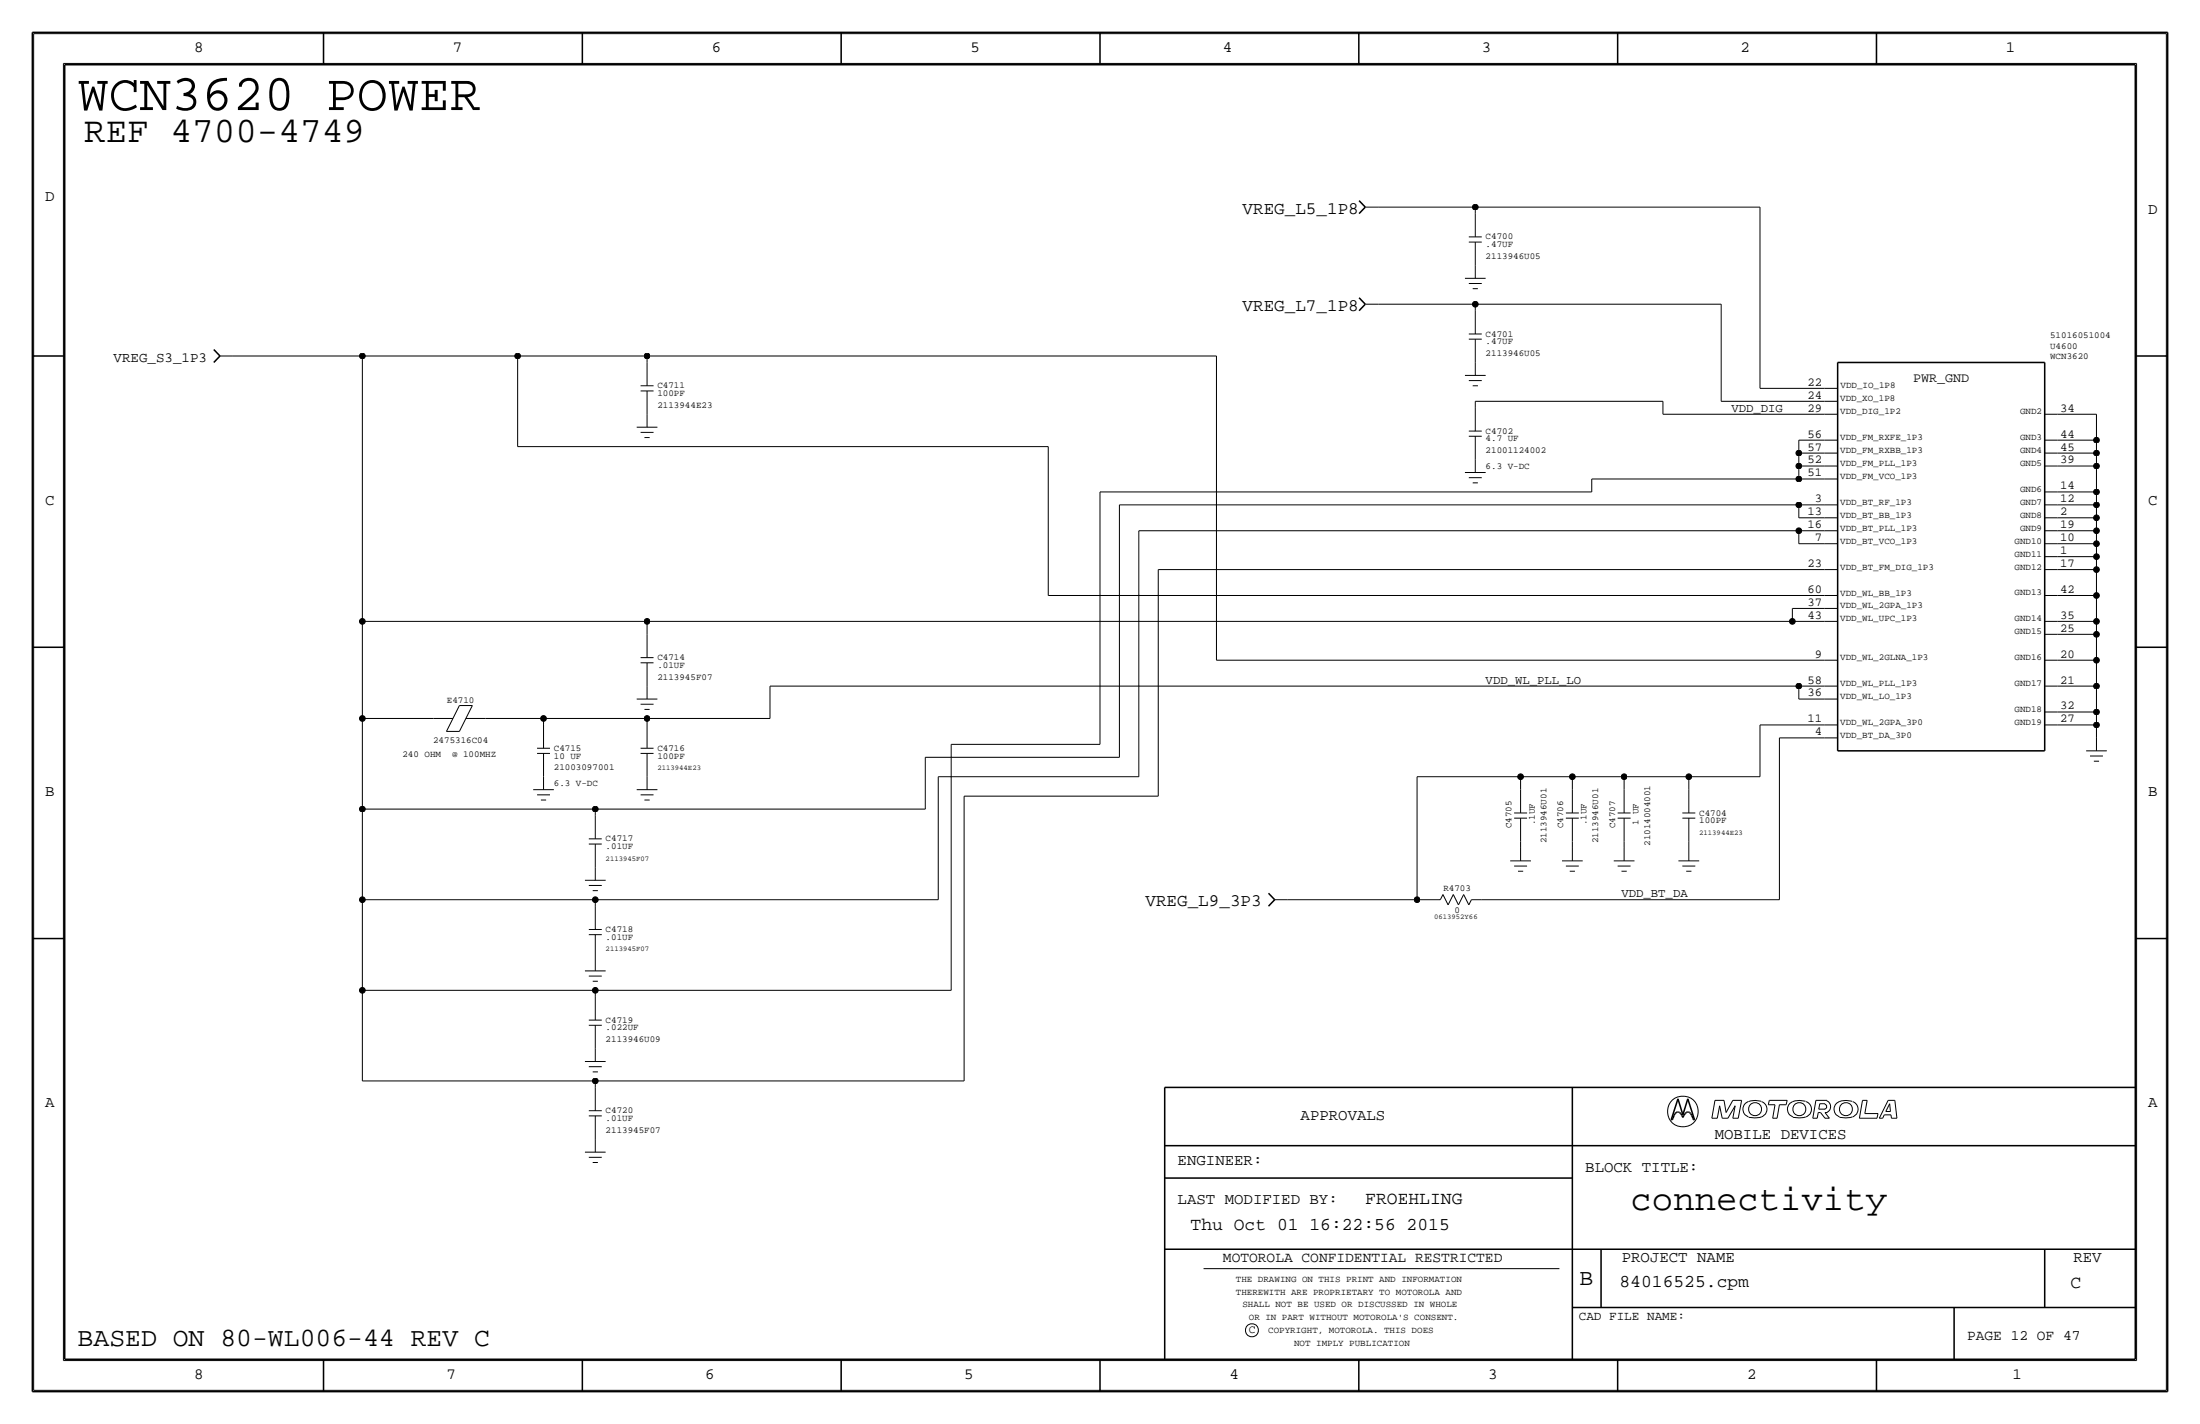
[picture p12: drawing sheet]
<svg xmlns="http://www.w3.org/2000/svg" width="432mm" height="279mm" viewBox="0 0 432 279" stroke-linecap="round" stroke-linejoin="round" font-family="sans-serif">
<g fill="none" stroke="#000" stroke-width=".2">
<path d="M6.6 6.6h418.6zM6.6 6.6v266.2zM12.4 12.4v254.6zM12.4 12.4h407zM419.4 12.4v254.6zM425.2 6.6v266.2zM268 40.6h2.5zM268 59.7h2.5zM270.5 59.7h19.1zM270.5 40.6h19.1zM287.5 54.6h4.1zM288.3 47.5h2.5z"/>
<path d="M288.3 46.5h2.5zM288.3 55.6h2.5zM289.1 56.6h1zM289.6 59.7h48.2zM289.6 59.7v1.3zM289.6 40.6v1.3zM289.6 47.5v4.6zM289.6 41.9v4.6zM289.6 52.1v2.5zM289.6 40.6h55.8zM337.8 59.7v19zM345.4 40.6v35.6z"/>
<path d="M43.2 69.8h2.5zM45.7 69.8h25.4zM71.1 69.8h30.5zM71.1 69.8v52.1zM101.6 69.8h25.4zM101.6 69.9v17.7zM125.7 76.7h2.6zM125.7 75.7h2.6zM127 69.8h111.8zM127 69.8v1.3zM127 76.7v4.6zM127 71.1v4.6z"/>
<path d="M238.8 69.9v59.6zM287.5 73.7h4.1zM288.3 66.5h2.5zM288.3 65.5h2.5zM288.3 74.7h2.5zM289.1 75.7h1zM289.6 78.7h36.8zM289.6 78.7v1.3zM289.6 66.5v4.6zM289.6 61v4.5zM289.6 71.1v2.6zM326.4 78.7v2.6z"/>
<path d="M337.8 78.7h20.3zM345.4 76.2h12.7zM358.1 76.2h2.6zM358.1 78.7h2.6zM101.6 87.6h104.1zM125 83.8h4zM125.7 84.8h2.6zM126.5 85.9h1zM127 81.3v2.5zM205.7 87.6v29.2zM215.9 96.5h96.5zM215.9 96.5v49.5z"/>
<path d="M219.7 99.1v49.5zM219.7 99.1h133.4zM287.5 92.7h4.1zM288.3 85.6h2.5zM288.3 84.6h2.5zM288.3 93.7h2.5zM289.1 94.7h1zM289.6 85.6v4.6zM289.6 80v4.6zM289.6 90.2v2.5zM312.4 94v2.5zM312.4 94h40.7z"/>
<path d="M326.4 81.3h31.7zM353.1 99.1v2.5zM353.1 99.1h5zM353.1 91.4v2.6zM353.1 88.9v2.5zM353.1 88.9h5zM353.1 86.4v2.5zM353.1 86.4h5zM353.1 94h5zM353.1 91.4h5zM358.1 86.4h2.6zM358.1 99.1h2.6z"/>
<path d="M358.1 81.3h2.6zM358.1 88.9h2.6zM358.1 91.4h2.6zM358.1 94h2.6zM401.3 96.5h2.6zM401.3 99.1h2.6zM401.3 86.4h2.6zM401.3 91.4h2.6zM401.3 81.3h2.6zM401.3 88.9h2.6zM403.9 99.1h7.6zM403.9 96.5h7.6z"/>
<path d="M403.9 91.4h7.6zM403.9 88.9h7.6zM403.9 86.4h7.6zM403.9 81.3h7.6zM411.5 99.1v2.5zM411.5 96.5v2.6zM411.5 91.4v5.1zM411.5 88.9v2.5zM411.5 86.4v2.5zM411.5 81.3v5.1zM205.7 116.8h152.4zM223.5 104.1v48.3z"/>
<path d="M223.5 104.1h129.6zM227.3 111.8v44.4zM227.3 111.8h130.8zM351.8 119.4v2.5zM351.8 119.4h6.3zM353.1 104.1v2.6zM353.1 104.1h5zM353.1 101.6h5zM353.1 106.7h5zM358.1 101.6h2.6zM358.1 104.1h2.6zM358.1 106.7h2.6z"/>
<path d="M358.1 116.8h2.6zM358.1 119.4h2.6zM358.1 111.8h2.6zM401.3 106.7h2.6zM401.3 116.8h2.6zM401.3 111.8h2.6zM401.3 109.2h2.6zM401.3 101.6h2.6zM401.3 104.1h2.6zM403.9 116.8h7.6zM403.9 111.8h7.6zM403.9 109.2h7.6z"/>
<path d="M403.9 106.7h7.6zM403.9 104.1h7.6zM403.9 101.6h7.6zM411.5 116.8v5.1zM411.5 111.8v5zM411.5 109.2v2.6zM411.5 106.7v2.5zM411.5 104.1v2.6zM411.5 101.6v2.5zM71.1 121.9h55.9zM71.1 121.9v19.1zM90.2 138.4l-2.6 5.1z"/>
<path d="M90.2 138.4h2.5zM92.7 138.4l-2.5 5.1zM125 137.2h4zM125.7 130h2.6zM125.7 129h2.6zM125.7 138.2h2.6zM126.5 139.2h1zM127 121.9h224.8zM127 121.9v2.6zM127 130v4.6zM127 124.5v4.5zM127 134.6v2.6z"/>
<path d="M151.1 134.6h202zM151.1 134.6v6.4zM238.8 129.5h119.3zM351.8 121.9h6.3zM353.1 134.6v2.6zM353.1 134.6h5zM353.1 137.2h5zM358.1 129.5h2.6zM358.1 134.6h2.6zM358.1 121.9h2.6zM358.1 137.2h2.6zM401.3 134.6h2.6z"/>
<path d="M401.3 139.7h2.6zM401.3 129.5h2.6zM401.3 121.9h2.6zM401.3 124.5h2.6zM403.9 139.7h7.6zM403.9 134.6h7.6zM403.9 129.5h7.6zM403.9 124.5h7.6zM403.9 121.9h7.6zM411.5 139.7v2.5zM411.5 134.6v5.1zM411.5 129.5v5.1z"/>
<path d="M411.5 124.5v5zM411.5 121.9v2.6zM71.1 141h14zM71.1 141v17.8zM71.1 158.8v17.7zM71.1 158.8h45.7zM85.1 141h3.8zM87.6 143.5h2.6zM91.4 141h3.8zM95.2 141h11.5zM104.6 154.9h4.1zM105.4 147.8h2.5z"/>
<path d="M105.4 146.8h2.5zM105.4 156h2.5zM106.2 157h1zM106.7 141v1.2zM106.7 147.8v4.6zM106.7 142.2v4.6zM106.7 152.4v2.5zM106.7 141h20.3zM116.8 158.8h64.8zM116.8 158.8v1.2zM125 154.9h4zM125.7 147.8h2.6z"/>
<path d="M125.7 146.8h2.6zM125.7 156h2.6zM126.5 157h1zM127 141h24.1zM127 141v1.2zM127 147.8v4.6zM127 142.2v4.6zM127 152.4v2.5zM181.6 148.6v10.2zM181.6 148.6h38.1zM184.1 152.4h39.4zM184.1 152.4v24.1z"/>
<path d="M186.7 146v48.3zM186.7 146h29.2zM189.2 156.2v55.9zM189.2 156.2h38.1zM278.1 152.4h20.4zM278.1 152.4v24.1zM297.2 159.5h2.5zM298.4 152.4h10.2zM298.4 152.4v2.5zM298.4 154.9v4.6zM307.3 159.5h2.6zM308.6 152.4h10.2z"/>
<path d="M308.6 152.4v2.5zM308.6 154.9v4.6zM317.5 159.5h2.5zM318.8 152.4h12.7zM318.8 152.4v2.5zM318.8 154.9v4.6zM330.2 159.5h2.5zM331.5 152.4v2.5zM331.5 154.9v4.6zM331.5 152.4h13.9zM345.4 142.2h12.7zM345.4 142.2v10.2z"/>
<path d="M349.2 144.8v31.7zM349.2 144.8h8.9zM358.1 144.8h2.6zM358.1 142.2h2.6zM401.3 142.2h2.6zM403.9 142.2h7.6zM409.4 147.3h4.1zM410.2 148.3h2.5zM411 149.4h1zM411.5 142.2v2.6zM411.5 144.8v2.5zM71.1 176.5v17.8z"/>
<path d="M71.1 176.5h45.7zM114.8 172.7h4.1zM115.6 173.7h2.5zM115.6 164.6h2.5zM115.6 165.6h2.5zM116.3 174.8h1zM116.8 176.5h67.4zM116.8 176.5v1.3zM116.8 170.2v2.5zM116.8 177.8v4.6zM116.8 165.6v4.6zM116.8 160v4.6z"/>
<path d="M250.2 176.5h2.5zM252.7 176.5h25.4zM278.1 176.5h2.6zM280.7 176.5h2zM283.2 175.5l-.5 1zM283.2 175.5l1 2zM285.2 175.5l-1 2zM285.2 175.5l1.1 2zM287.3 175.5l-1 2zM287.3 175.5l1 2zM288.8 176.5l-.5 1zM288.8 176.5h2z"/>
<path d="M290.8 176.5h58.5zM296.4 168.9h4.1zM297.2 169.9h2.5zM297.2 160.5h2.5zM297.9 170.9h1.1zM298.4 165.1v1.3zM298.4 166.4v2.5zM298.4 160.5v4.6zM306.6 168.9h4zM307.3 160.5h2.6zM307.3 169.9h2.6zM308.1 170.9h1z"/>
<path d="M308.6 165.1v1.3zM308.6 166.4v2.5zM308.6 160.5v4.6zM316.7 168.9h4.1zM317.5 160.5h2.5zM317.5 169.9h2.5zM318.3 170.9h1zM318.8 165.1v1.3zM318.8 166.4v2.5zM318.8 160.5v4.6zM329.4 168.9h4.1zM330.2 160.5h2.5z"/>
<path d="M330.2 169.9h2.5zM331 170.9h1zM331.5 165.1v1.3zM331.5 160.5v4.6zM331.5 166.4v2.5zM71.1 194.3v17.8zM71.1 194.3h45.7zM114.8 190.5h4.1zM115.6 182.4h2.5zM115.6 191.5h2.5zM115.6 183.4h2.5zM116.3 192.5h1z"/>
<path d="M116.8 194.3h69.9zM116.8 194.3v1.3zM116.8 183.4v4.6zM116.8 188v2.5zM116.8 195.6v4.6zM71.1 212.1h45.7zM114.8 208.3h4.1zM115.6 209.3h2.5zM115.6 200.2h2.5zM115.6 217.9h2.5zM115.6 201.2h2.5zM115.6 218.9h2.5z"/>
<path d="M116.3 210.3h1zM116.8 212.1v1.3zM116.8 205.7v2.6zM116.8 201.2v4.5zM116.8 218.9v4.6zM116.8 213.4v4.5zM116.8 212.1h72.4zM336 219.4h1.1zM336.6 215.9h1.8zM336.6 215.9l-.6 3.5zM337.5 217l-.4 2.4zM337.5 217l.5 2.4z"/>
<path d="M338 219.4h1.1zM338.4 215.9l.4 2.4zM340.1 219.4h1.1zM340.1 215.9h1.7zM340.1 215.9l-1.3 2.4zM340.6 217l-1.5 2.4zM340.6 217l-.5 2.4zM341.8 215.9l-.6 3.5zM343.1 216.2a1.6 1.6 0 0 0-1 1.5 1.6 1.6 0 0 0 1.1 1.5M345.7 216.1h-.2a4 4 0 0 0-2.3 .1M345.7 216.2a1.59 1.59 0 0 1 1.1 1.5 1.59 1.59 0 0 1-1.1 1.5l-1.4 .1-1.1-.1M347.1 216.8h1.3z"/>
<path d="M347.3 215.9l-.2 .9zM347.3 215.9h3.5zM347.9 219.4h.9zM348.4 216.8l-.5 2.6zM349.2 216.8l-.4 2.6zM349.2 216.8h1.4zM350.8 215.9l-.2 .9zM354.4 216.1a3.1 3.1 0 0 0-3.3 .7 1.62 1.62 0 0 0 .8 2.4M354.4 219.2l-1.4 .1-1.1-.1M354.5 216.2a1.59 1.59 0 0 1 1 1.5 1.59 1.59 0 0 1-1 1.5M355.8 219.4h.9zM356.4 215.9l-.6 3.5z"/>
<path d="M356.4 215.9h2.2zM356.9 218.3l-.2 1.1zM356.9 218.3h.4zM357 217.6h1.2zM357.2 216.6l-.2 1zM357.2 216.6h1zM357.3 218.3l.9 1.1zM358.1 216.7a.5 .5 0 0 1 .4 .4 .5 .5 0 0 1-.4 .5M358.2 219.4h.9zM358.2 218.3l.9 1.1zM358.2 218.3h.4zM358.5 216a1.24 1.24 0 0 1 .8 1.1 1.24 1.24 0 0 1-.8 1.2"/>
<path d="M363.5 216.1a3.1 3.1 0 0 0-3.3 .7 1.62 1.62 0 0 0 .8 2.4M363.6 219.2l-1.4 .1-1.2-.1M363.6 216.2a1.59 1.59 0 0 1 1.1 1.5 1.59 1.59 0 0 1-1.1 1.5M364.9 219.4h3.5zM365.6 215.9l-.7 3.5zM365.6 215.9h.9zM366 218.5h2.6zM366.5 215.9l-.5 2.6zM368.6 218.5l-.2 .9zM368.9 219.4h.6zM369.8 218.7h1.3zM369.8 218.7l-.3 .7z"/>
<path d="M370.1 218.1h.9zM370.6 215.9l-1.7 3.5zM370.6 215.9h1.3zM370.9 216.6l-.8 1.5zM370.9 216.6l.1 1.5zM371.1 218.7l.1 .7zM371.2 219.4h1.1zM371.9 215.9l.4 3.5zM114.8 226.1h4.1zM115.6 227.1h2.5zM116.3 228.1h1zM116.8 223.5v2.6z"/>
<path d="M236.2 248.9h69.9zM6.6 272.8h418.6zM12.4 267h407z"/>
<circle cx="330.3" cy="218.1" r="3"/>
<circle cx="344.5" cy="217.6" r="1.28"/>
<circle cx="353.2" cy="217.6" r="1.28"/>
<circle cx="362.3" cy="217.6" r="1.28"/>
<circle cx="245.7" cy="261" r="1.28"/>
</g>
<g fill="#000" stroke="#000" stroke-width=".2">
<circle cx="289.6" cy="59.7" r=".56"/>
<circle cx="289.6" cy="40.6" r=".56"/>
<circle cx="71.1" cy="69.8" r=".56"/>
<circle cx="101.6" cy="69.8" r=".56"/>
<circle cx="127" cy="69.8" r=".56"/>
<circle cx="353.1" cy="94" r=".56"/>
<circle cx="353.1" cy="99.1" r=".56"/>
<circle cx="353.1" cy="91.4" r=".56"/>
<circle cx="353.1" cy="88.9" r=".56"/>
<circle cx="411.5" cy="88.9" r=".56"/>
<circle cx="411.5" cy="96.5" r=".56"/>
<circle cx="411.5" cy="99.1" r=".56"/>
<circle cx="411.5" cy="91.4" r=".56"/>
<circle cx="411.5" cy="86.4" r=".56"/>
<circle cx="353.1" cy="104.1" r=".56"/>
<circle cx="411.5" cy="106.7" r=".56"/>
<circle cx="411.5" cy="104.1" r=".56"/>
<circle cx="411.5" cy="101.6" r=".56"/>
<circle cx="411.5" cy="116.8" r=".56"/>
<circle cx="411.5" cy="111.8" r=".56"/>
<circle cx="411.5" cy="109.2" r=".56"/>
<circle cx="71.1" cy="121.9" r=".56"/>
<circle cx="127" cy="121.9" r=".56"/>
<circle cx="351.8" cy="121.9" r=".56"/>
<circle cx="353.1" cy="134.6" r=".56"/>
<circle cx="411.5" cy="124.5" r=".56"/>
<circle cx="411.5" cy="139.7" r=".56"/>
<circle cx="411.5" cy="129.5" r=".56"/>
<circle cx="411.5" cy="121.9" r=".56"/>
<circle cx="411.5" cy="134.6" r=".56"/>
<circle cx="71.1" cy="158.7" r=".56"/>
<circle cx="71.1" cy="141" r=".56"/>
<circle cx="106.7" cy="141" r=".56"/>
<circle cx="116.8" cy="158.7" r=".56"/>
<circle cx="127" cy="141" r=".56"/>
<circle cx="298.4" cy="152.4" r=".56"/>
<circle cx="308.6" cy="152.4" r=".56"/>
<circle cx="318.8" cy="152.4" r=".56"/>
<circle cx="331.5" cy="152.4" r=".56"/>
<circle cx="411.5" cy="142.2" r=".56"/>
<circle cx="71.1" cy="176.5" r=".56"/>
<circle cx="116.8" cy="176.5" r=".56"/>
<circle cx="278.1" cy="176.5" r=".56"/>
<circle cx="71.1" cy="194.3" r=".56"/>
<circle cx="116.8" cy="194.3" r=".56"/>
<circle cx="116.8" cy="212.1" r=".56"/>
</g>
<g fill="none" stroke="#000" stroke-width=".3">
<path d="M6.3 6.4v266.7zM6.4 6.4h419zM12.7 12.7h406.4zM12.7 12.7v254zM63.5 6.4v6.3zM114.3 6.4v6.3zM165.1 6.4v6.3zM215.9 6.3v6.4zM266.7 6.4v6.3zM317.5 6.4v6.3zM368.3 6.4v6.3zM419.1 12.7v254z"/>
<path d="M425.4 6.4v266.7zM266.8 39.4l1.2 1.2zM266.8 58.4l1.2 1.3zM268 40.6l-1.2 1.3zM268 59.7l-1.2 1.3zM6.3 69.8h6.4zM42 68.6l1.2 1.3zM43.2 69.8l-1.2 1.3zM360.7 71.1h40.6zM360.7 71.1v76.2zM401.3 71.1v76.2zM419.1 69.8h6.3z"/>
<path d="M6.3 127h6.4zM419.1 127h6.3zM360.7 147.3h40.6zM249 175.3l1.2 1.2zM250.2 176.5l-1.2 1.3zM6.3 184.1h6.4zM419.1 184.1h6.3zM228.6 213.4v53.3zM228.6 213.4h190.5zM308.6 213.4v53.3zM328 219.7h.2zM328.4 219.4l-.2 .3z"/>
<path d="M328.6 218.8l-.2 .6zM328.8 218.5l-.2 .3zM329 218.3l.2-.1zM329 218.3l-.2 .2zM329.2 218.2h.2zM329.3 215.6l-1.3 4.1zM329.3 215.6l1 3.1zM329.4 218.2l.2 .1zM329.6 218.3l.3 .2zM329.9 218.5l.2 .3zM330.1 218.8l.2 .5zM330.5 218.8l-.2 .5z"/>
<path d="M330.8 218.5l-.3 .3zM331 218.3l-.2 .2zM331 218.3l.2-.1zM331.2 218.2h.2zM331.3 215.6l1.3 4.1zM331.3 215.6l-1 3.1zM331.4 218.2l.2 .1zM331.6 218.3l.2 .2zM331.8 218.5l.2 .3zM332 218.8l.3 .6zM332.3 219.4l.1 .3zM332.4 219.7h.2z"/>
<path d="M228.6 231.1h80zM228.6 224.8h190.5zM228.6 245.1h190.5zM308.6 256.5h110.5zM314.2 245.1v11.4zM383.5 256.5v10.2zM401.3 245.1v11.4zM6.4 273h419zM12.7 266.7h406.4zM63.5 266.7v6.4zM114.3 266.7v6.4zM165.1 266.7v6.4z"/>
<path d="M215.9 266.7v6.3zM266.7 266.7v6.4zM317.5 266.7v6.4zM368.3 266.7v6.4z"/>
</g>
<text font-size="10.1" x="15.2" y="21.6">WCN3620 POWER</text>
<text font-size="7.1" x="16.5" y="27.9">REF 4700-4749</text>
<text font-size="7" x="320" y="237.5">connectivity</text>
<text font-size="5.2" x="15.2" y="264.2">BASED ON 80-WL006-44 REV C</text>
<text font-size="4.5" x="310" y="252.1">B</text>
<g font-size="3.5">
<text x="243.9" y="41.9">VREG_L5_1P8</text>
<text x="243.9" y="61">VREG_L7_1P8</text>
<text x="224.8" y="177.8">VREG_L9_3P3</text>
<text x="268" y="236.2">FROEHLING</text>
<text x="233.7" y="241.3">Thu Oct 01 16:22:56 2015</text>
<text x="317.9" y="252.6">84016525.cpm</text>
<text x="406.4" y="252.7">C</text>
</g>
<g font-size="3.1">
<text x="38.1" y="10.2">8</text>
<text x="88.9" y="10.2">7</text>
<text x="139.7" y="10.2">6</text>
<text x="190.5" y="10.2">5</text>
<text x="240" y="10.2">4</text>
<text x="290.8" y="10.2">3</text>
<text x="341.6" y="10.2">2</text>
<text x="393.7" y="10.2">1</text>
<text x="8.9" y="39.4">D</text>
<text x="421.6" y="41.9">D</text>
<text x="8.9" y="99.1">C</text>
<text x="421.6" y="99.1">C</text>
<text x="8.9" y="156.2">B</text>
<text x="421.6" y="156.2">B</text>
<text x="8.9" y="217.2">A</text>
<text x="255.3" y="219.7">APPROVALS</text>
<text x="421.6" y="217.2">A</text>
<text x="336.5" y="223.5">MOBILE DEVICES</text>
<text x="231.1" y="228.6">ENGINEER:</text>
<text x="311.2" y="229.9">BLOCK TITLE:</text>
<text x="231.1" y="236.2">LAST MODIFIED BY:</text>
<text x="318.3" y="247.5">PROJECT NAME</text>
<text x="407" y="247.6">REV</text>
<text x="38.1" y="270.5">8</text>
<text x="87.6" y="270.5">7</text>
<text x="138.4" y="270.5">6</text>
<text x="189.2" y="270.5">5</text>
<text x="241.3" y="270.5">4</text>
<text x="292.1" y="270.5">3</text>
<text x="342.9" y="270.5">2</text>
<text x="395" y="270.5">1</text>
</g>
<g font-size="2.9">
<text x="240" y="247.6">MOTOROLA CONFIDENTIAL RESTRICTED</text>
<text x="386.1" y="262.9">PAGE 12 OF 47</text>
</g>
<text font-size="2.8" x="22.3" y="71.1">VREG_S3_1P3</text>
<text font-size="2.6" x="375.5" y="74.9">PWR_GND</text>
<text font-size="2.5" x="309.9" y="259.1">CAD FILE NAME:</text>
<g font-size="2.4">
<text x="354.7" y="75.7">22</text>
<text x="339.9" y="80.8">VDD_DIG</text>
<text x="354.7" y="78.2">24</text>
<text x="354.7" y="80.8">29</text>
<text x="404.4" y="80.8">34</text>
<text x="354.7" y="85.9">56</text>
<text x="354.7" y="88.4">57</text>
<text x="404.4" y="88.4">45</text>
<text x="404.4" y="85.9">44</text>
<text x="354.7" y="93.5">51</text>
<text x="354.7" y="90.9">52</text>
<text x="404.4" y="90.9">39</text>
<text x="354.7" y="101.1">13</text>
<text x="356.2" y="98.6">3</text>
<text x="404.4" y="101.1">2</text>
<text x="404.4" y="98.6">12</text>
<text x="404.4" y="96">14</text>
<text x="354.7" y="103.6">16</text>
<text x="356.2" y="106.2">7</text>
<text x="404.4" y="106.2">10</text>
<text x="404.4" y="103.6">19</text>
<text x="354.7" y="111.3">23</text>
<text x="404.4" y="111.3">17</text>
<text x="404.4" y="108.7">1</text>
<text x="354.7" y="116.3">60</text>
<text x="354.7" y="118.9">37</text>
<text x="404.4" y="116.3">42</text>
<text x="354.7" y="121.4">43</text>
<text x="404.4" y="124">25</text>
<text x="404.4" y="121.4">35</text>
<text x="356.2" y="129">9</text>
<text x="404.4" y="129">20</text>
<text x="291.6" y="134.1">VDD_WL_PLL_LO</text>
<text x="354.7" y="134.1">58</text>
<text x="354.7" y="136.7">36</text>
<text x="404.4" y="134.1">21</text>
<text x="354.7" y="141.7">11</text>
<text x="404.4" y="141.7">27</text>
<text x="404.4" y="139.2">32</text>
<text x="356.2" y="144.3">4</text>
<text x="318.3" y="176">VDD_BT_DA</text>
</g>
<text font-size="2.3" x="245.1" y="261.6">C</text>
<g font-size="1.8">
<text x="291.6" y="47">C4700</text>
<text x="291.6" y="50.8">2113946U05</text>
<text x="291.6" y="48.5">.47UF</text>
<text x="291.6" y="69.8">2113946U05</text>
<text x="291.6" y="67.6">.47UF</text>
<text x="291.6" y="66">C4701</text>
<text x="402.4" y="68.4">U4600</text>
<text x="402.4" y="70.5">WCN3620</text>
<text x="402.4" y="66.3">51016051004</text>
<text x="129" y="76.2">C4711</text>
<text x="129" y="77.7">100PF</text>
<text x="361.2" y="76.2">VDD_IO_1P8</text>
<text x="129" y="80">2113944E23</text>
<text x="361.2" y="78.7">VDD_XO_1P8</text>
<text x="361.2" y="81.3">VDD_DIG_1P2</text>
<text x="396.5" y="81.3">GND2</text>
<text x="291.6" y="88.9">21001124002</text>
<text x="291.6" y="86.6">4.7 UF</text>
<text x="291.6" y="85.1">C4702</text>
<text x="361.2" y="86.4">VDD_FM_RXFE_1P3</text>
<text x="361.2" y="88.9">VDD_FM_RXBB_1P3</text>
<text x="396.5" y="86.4">GND3</text>
<text x="396.5" y="88.9">GND4</text>
<text x="291.6" y="91.9">6.3 V-DC</text>
<text x="361.2" y="91.4">VDD_FM_PLL_1P3</text>
<text x="361.2" y="94">VDD_FM_VCO_1P3</text>
<text x="396.5" y="91.4">GND5</text>
<text x="361.2" y="99.1">VDD_BT_RF_1P3</text>
<text x="361.2" y="101.6">VDD_BT_BB_1P3</text>
<text x="396.5" y="96.5">GND6</text>
<text x="396.5" y="99.1">GND7</text>
<text x="396.5" y="101.6">GND8</text>
<text x="361.2" y="104.1">VDD_BT_PLL_1P3</text>
<text x="361.2" y="106.7">VDD_BT_VCO_1P3</text>
<text x="395.4" y="106.7">GND10</text>
<text x="396.5" y="104.1">GND9</text>
<text x="361.2" y="111.8">VDD_BT_FM_DIG_1P3</text>
<text x="395.4" y="111.8">GND12</text>
<text x="395.4" y="109.2">GND11</text>
<text x="361.2" y="116.8">VDD_WL_BB_1P3</text>
<text x="361.2" y="119.4">VDD_WL_2GPA_1P3</text>
<text x="395.4" y="116.8">GND13</text>
<text x="361.2" y="121.9">VDD_WL_UPC_1P3</text>
<text x="395.4" y="121.9">GND14</text>
<text x="395.4" y="124.5">GND15</text>
<text x="129" y="129.5">C4714</text>
<text x="129" y="131.1">.01UF</text>
<text x="361.2" y="129.5">VDD_WL_2GLNA_1P3</text>
<text x="395.4" y="129.5">GND16</text>
<text x="87.7" y="138">E4710</text>
<text x="129" y="133.4">2113945F07</text>
<text x="361.2" y="134.6">VDD_WL_PLL_1P3</text>
<text x="361.2" y="137.2">VDD_WL_LO_1P3</text>
<text x="395.4" y="134.6">GND17</text>
<text x="361.2" y="142.2">VDD_WL_2GPA_3P0</text>
<text x="395.4" y="139.7">GND18</text>
<text x="395.4" y="142.2">GND19</text>
<text x="79" y="148.5">240 OHM</text>
<text x="85" y="145.8">2475316C04</text>
<text x="88.7" y="148.5">@ 100MHZ</text>
<text x="108.7" y="147.3">C4715</text>
<text x="108.7" y="148.8">10 UF</text>
<text x="129" y="147.3">C4716</text>
<text x="129" y="148.8">100PF</text>
<text x="361.2" y="144.8">VDD_BT_DA_3P0</text>
<text x="108.7" y="154.2">6.3 V-DC</text>
<text x="108.7" y="151.1">21003097001</text>
<text x="301.2" y="161.9" transform="rotate(-90 301.2 161.9)">.1UF</text>
<text x="311.4" y="161.9" transform="rotate(-90 311.4 161.9)">.1UF</text>
<text x="321.6" y="161.9" transform="rotate(-90 321.6 161.9)">1 UF</text>
<text x="333.5" y="160">C4704</text>
<text x="333.5" y="161.5">100PF</text>
<text x="118.9" y="165.1">C4717</text>
<text x="118.9" y="166.6">.01UF</text>
<text x="296.7" y="162.5" transform="rotate(-90 296.7 162.5)">C4705</text>
<text x="303.5" y="165.4" transform="rotate(-90 303.5 165.4)">2113946U01</text>
<text x="306.8" y="162.5" transform="rotate(-90 306.8 162.5)">C4706</text>
<text x="313.7" y="165.4" transform="rotate(-90 313.7 165.4)">2113946U01</text>
<text x="317" y="162.5" transform="rotate(-90 317 162.5)">C4707</text>
<text x="323.8" y="166" transform="rotate(-90 323.8 166)">21014004001</text>
<text x="283.3" y="174.9">R4703</text>
<text x="285.5" y="179.2">0</text>
<text x="118.9" y="182.9">C4718</text>
<text x="118.9" y="184.4">.01UF</text>
<text x="118.9" y="202.2">.022UF</text>
<text x="118.9" y="200.7">C4719</text>
<text x="118.9" y="204.5">2113946U09</text>
<text x="118.9" y="218.4">C4720</text>
<text x="118.9" y="220">.01UF</text>
<text x="118.9" y="222.2">2113945F07</text>
<text x="242.6" y="251.5">THE DRAWING ON THIS PRINT AND INFORMATION</text>
<text x="242.6" y="254">THEREWITH ARE PROPRIETARY TO MOTOROLA AND</text>
<text x="243.8" y="256.5">SHALL NOT BE USED OR DISCUSSED IN WHOLE</text>
<text x="245.1" y="259.1">OR IN PART WITHOUT MOTOROLA'S CONSENT.</text>
<text x="248.9" y="261.6">COPYRIGHT, MOTOROLA. THIS DOES</text>
<text x="254" y="264.2">NOT IMPLY PUBLICATION</text>
</g>
<g font-size="1.4">
<text x="129" y="151.1">2113944E23</text>
<text x="333.5" y="163.8">2113944E23</text>
<text x="118.9" y="168.9">2113945F07</text>
<text x="281.5" y="180.3">0613952Y66</text>
<text x="118.9" y="186.7">2113945F07</text>
</g>
</svg>
